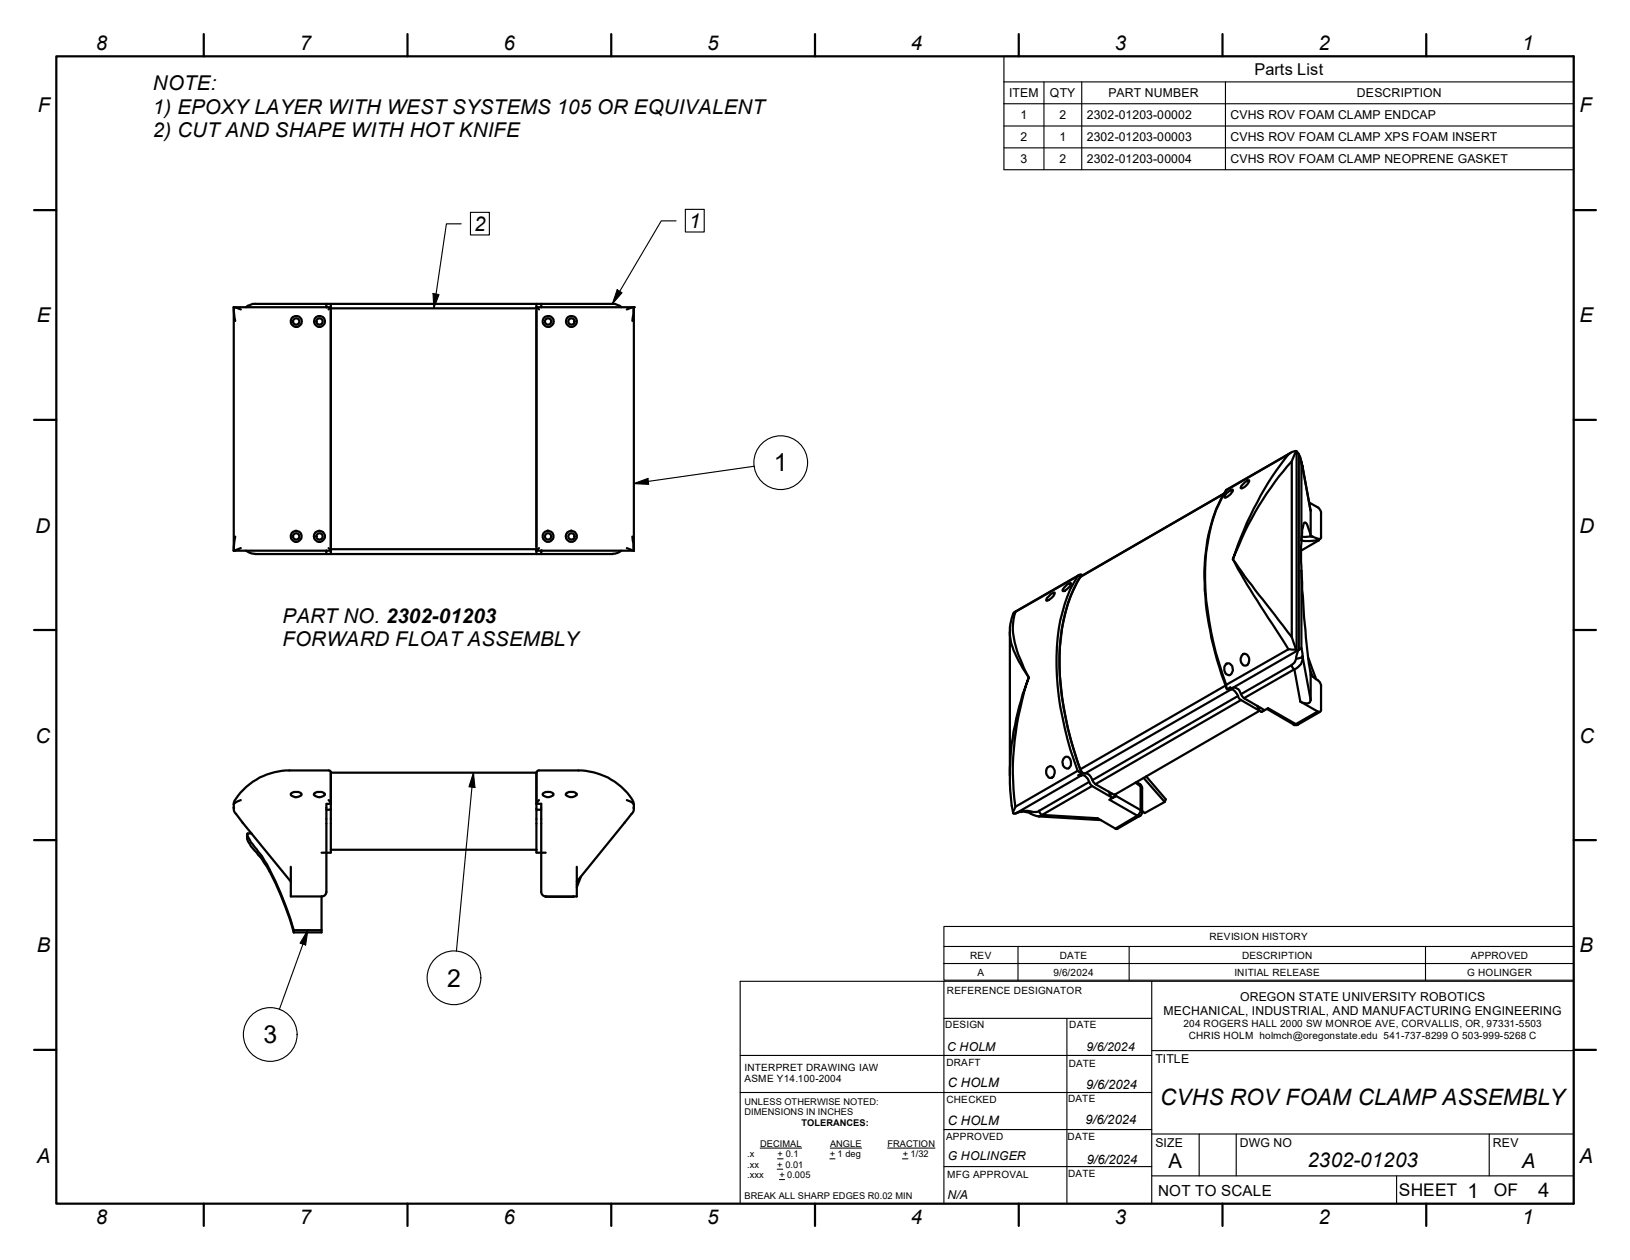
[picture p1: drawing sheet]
<svg xmlns="http://www.w3.org/2000/svg" width="279mm" height="216mm" viewBox="0 0 279 216" stroke-linecap="round" stroke-linejoin="round" font-family="sans-serif">
<!-- layer: Visible Edges(ANSI-PIG) -->
<g fill="none" stroke="#000" stroke-width=".38">
<path d="M40.1 52.6l.2 2.4M40.1 52.6v41.8M40.1 52.6l1.2 .4M40.1 52.6h16.6M42.2 52.6l1.1-.5h12.6v.5M55.9 52.1h.8M56.7 52.6l-.4 .4M56.7 52.6v-.5h35.2v.5M56.7 52.6v42.3h35.2M56.7 52.8h35.2M91.9 52.6h.9M91.9 52.6l.5 .4"/>
<path d="M91.9 52.1h.9M91.9 52.6v42.3M92.8 52.6v-.5h12.6l.8 .3 .3 .2M92.8 52.6h15.8M108.6 52.6l-1.2 .4M108.6 52.6l-.2 2.4M108.6 52.6v41.8M221.2 77.6l-11 6.3M222.1 77.3l-.7 .2-.5 .4M222.1 77.3a2.69 2.69 0 0 1 1 1.9M222.1 77.3l-.7 1.8M223.1 79.1l1.6 8.4v4.3"/>
<path d="M40.1 94.4h15.8M40.3 91.9l-.2 2.5M41.3 93.9l-1.2 .5M42.2 94.4l.7 .3 .9 .2h12.1v-.5M55.9 94.9h.8M56.3 93.9l.4 .5h-.8M56.7 94.1h35.2M91.9 94.9h.9M92.4 93.9l-.5 .5h16.7M92.8 94.4v.5h12.4a2.02 2.02 0 0 0 1.3-.5M107.4 93.9l1.2 .5M108.4 91.9l.2 2.5"/>
<path d="M184.7 98.7a.59 .59 0 0 1 .7-.2 26.7 26.7 0 0 0-3.8 14 53.8 53.8 0 0 0 3.8 20M184.9 98.6l-11 6.3M209.8 84.6l-24.5 14.1a25.7 25.7 0 0 0-3.7 13.8 55.8 55.8 0 0 0 3.7 19.6 1.04 1.04 0 0 0 1.1 .5l.4 .3 .5 1 .5 .5 3.2 1.8 24.9-14.4-.4-.8a1.27 1.27 0 0 0 .8 1l1.1-.7M210.2 83.9a27.3 27.3 0 0 0-3.8 13.9 55 55 0 0 0 3.8 20.1M210.2 83.9v.1M210.3 84.5a1.32 1.32 0 0 1 1-.6v.2l-.5 .7a.87 .87 0 0 1-.9 .4zM212.9 83.1l.3-.2a.81 .81 0 0 1 .9-.5l-.4 .7a.75 .75 0 0 1-1 .5zM223.1 91.9h1.9M224.4 86.1l1.7 1 .3 .6v4.3a.32 .32 0 0 1-.1 .3 .32 .32 0 0 1-.4 0l-.9-.4M224.7 91.8l-.7-2.1-.2-.2-.3 .1a20.6 20.6 0 0 0-.5 5.3 168.1 168.1 0 0 0 1.7 20.7M224.7 91.8l.3 .1M226.1 92.6l-1.6 .1-1.4-.1"/>
<path d="M226.1 92.5v.1M226.1 92.6l-3.1 1.8M226.3 92.3l-.4 .2M174.1 104.8l-.4 .4a8.4 8.4 0 0 0-.6 3.1v25.8l.3 3.9 .3 1.3M179.5 102.5l.2-.3a1.44 1.44 0 0 1 1.1-.7 1.93 1.93 0 0 1-1.4 1.4zM182.8 100.3l.7-.4a1.22 1.22 0 0 1-.8 1.2l-.5 .2a.48 .48 0 0 1 .3-.7zM210.1 113.8a.74 .74 0 0 1 .8 0 .74 .74 0 0 1 .4 .7 .76 .76 0 0 1-.2 .9 .76 .76 0 0 1-.9 .1 1.43 1.43 0 0 1-.1-1.7zM210.5 118l.1 .1a1.28 1.28 0 0 1 1.5 .9l.4 .8 3.4 2M211.4 117.9h.4a1.76 1.76 0 0 1 1.1 1.3l.3 .4 3.5 2.1M213 112.2a.76 .76 0 0 1 .8 0 .76 .76 0 0 1 .3 .8v.4a.67 .67 0 0 1-.7 .6 .67 .67 0 0 1-.7-.6v-.6zM220.9 111.3h1.2M221.4 109.2l.7 2.1"/>
<path d="M222.1 111.3l.5 .1M222.6 111.4l-11.4 6.5-.3-.1-.6 .3-.1-.8M223.1 111.1l-.5 .3M224.3 112.8l1.3 3.6M224.5 114.7l.5 1.2M224.7 115.6v4.4a.74 .74 0 0 1-1.2 .5l-.6-.3 3 1.7a.35 .35 0 0 0 .4 .1 .35 .35 0 0 0 .1-.4v-4.3l-.1-.4-1.3-1M224.7 115.6l.3 .3M40.1 137.8v.6M40.1 138.4v.1a1.08 1.08 0 0 0 .3 .9l9.4 11.7M40.1 138.4h.1M41.3 137.1l-.7 .3-.5 .4M50 135.9a1.54 1.54 0 0 1 1.7 .1 .9 .9 0 0 1-1.3 .5 .41 .41 0 0 1-.4-.1 .41 .41 0 0 1 0-.5z"/>
<path d="M53.8 136a1.63 1.63 0 0 1 1.9 0 .94 .94 0 0 1-1.3 .5 .43 .43 0 0 1-.5-.1 .43 .43 0 0 1-.1-.4zM55.9 138.7h.8M56.3 137.1l.4 .4v.2h-.8v8.3M56.3 132h-6.7a11 11 0 0 0-9.5 5.6v.2M56.4 132l.1 .1 .3 .3M91.9 138.7h.9M92.4 132l-.4 .2v.2M92.4 132h6.7a11.1 11.1 0 0 1 9.5 5.4v.4M92.4 137.1l-.5 .6h.9v8.3M93.2 135.9a1.54 1.54 0 0 1 1.7 .1 .9 .9 0 0 1-1.3 .5 .41 .41 0 0 1-.5-.1 .41 .41 0 0 1 .1-.5zM97 136a1.63 1.63 0 0 1 1.9 0 .94 .94 0 0 1-1.4 .5 .43 .43 0 0 1-.4-.1 .43 .43 0 0 1-.1-.4zM107.4 137.1l.7 .3 .5 .4"/>
<path d="M108.6 137.8v.7a1.08 1.08 0 0 1-.3 .9l-9.4 11.7M108.6 138.4h.1M174.1 138.2l-.4 1.1M174.2 139.3a3.4 3.4 0 0 1 3.1 .4l.8 .2 10.6 .6M179.5 131.6a.75 .75 0 0 1 .9-.2 .75 .75 0 0 1 .4 .9 .81 .81 0 0 1-.9 1 1.23 1.23 0 0 1-.4-1.7zM182.6 129.7a.86 .86 0 0 1 1 1.2 .66 .66 0 0 1-1 .7 1.13 1.13 0 0 1 0-1.9zM184.7 132.1l.7 .4M185.3 132.9l-11.2 6.5h-.2l-.2-.1M185.3 132.9a1.15 1.15 0 0 1 1.4 1.1l.5 .7 3.5 2-.3-.3-.3-.8M185.4 132.5l-.6 .3 .5 .1M191 136.1l.3 .3-1.1 .6M191.2 136.1l.1 .3"/>
<path d="M194.8 134l.8 .5 .2 .5M195.3 139.8l-3.8 2.2-3.3-1.8M195.8 135.1v4.1l-.1 .2-.3 .4M196 133.3l3.6 4.1-3.4 1.9-.4-.4M196.5 133l3.3 4-.2 .4M217.2 121.5l4.5 2.6M226.3 122l-3.8 2.2-.3 .1-.5-.1M42.4 142.9a3.5 3.5 0 0 0 1.2 2.8 13.8 13.8 0 0 1 2.6 3.7M43.1 142.8h-.7a3.8 3.8 0 0 0 1.2 2.3 15 15 0 0 1 2.6 3.9M46.2 149.4a55.2 55.2 0 0 1 4.2 10.4M46.2 149a56.6 56.6 0 0 1 4.2 10.4M46.2 149v.4"/>
<path d="M49.8 148.5v5.1h5.3v5.8h-4.7M50.4 159.4v.4M55.1 159.4v.4h-4.7M55.9 146.1v6.7M55.9 152.8a.79 .79 0 0 1-.8 .8M56.7 145.6v.5h-1.6M91.9 145.6h-35.2v-13.2h35.2v13.7h1.6M92.8 152.8a.79 .79 0 0 0 .8 .8M92.8 146.1v6.7M93.5 153.6h4.9M98.3 153.6v.1M98.9 148.5v5.1h-5.4"/>
<path d="M99.2 150.7l-.3 .9M99.6 150.2l-.7 1.8"/>
<circle cx="50.8" cy="55.1" r=".54"/>
<circle cx="50.8" cy="55.1" r=".94"/>
<circle cx="54.8" cy="55.1" r=".54"/>
<circle cx="54.8" cy="55.1" r=".94"/>
<circle cx="93.9" cy="55.1" r=".54"/>
<circle cx="94" cy="55.1" r=".94"/>
<circle cx="97.9" cy="55.1" r=".54"/>
<circle cx="97.9" cy="55.1" r=".92"/>
<circle cx="50.8" cy="91.9" r=".54"/>
<circle cx="50.8" cy="91.9" r=".94"/>
<circle cx="54.7" cy="91.9" r=".94"/>
<circle cx="54.8" cy="91.9" r=".54"/>
<circle cx="93.9" cy="91.9" r=".94"/>
<circle cx="93.9" cy="91.9" r=".54"/>
<circle cx="97.9" cy="91.9" r=".94"/>
<circle cx="97.9" cy="91.9" r=".54"/>
</g>
<g fill="#000">
<circle cx="55.9" cy="52.6" r=".19"/>
<circle cx="108.6" cy="52.6" r=".19"/>
<circle cx="40.1" cy="94.4" r=".19"/>
<circle cx="92.8" cy="94.4" r=".19"/>
</g>
<!-- layer: Visible Tangent Edges(ANSI-PIG) -->
<g fill="none" stroke="#000" stroke-width=".38">
<path d="M222.2 77.3v34.1M222.6 77.9v33.5M223.2 79.7l.1 .3M223.3 79.9v.1M209.7 84.6l-24.5 14.3M210.2 84l10.7-6.1a59.3 59.3 0 0 0-9.6 17.9 53 53 0 0 1 10.1-16.7v30.1a254.8 254.8 0 0 1-10.1-13.4 240.7 240.7 0 0 0 9.6 15.5l-10.7 6a54.7 54.7 0 0 1-3.6-21.2 26.4 26.4 0 0 1 3.6-12.1zM223.1 97.8v13.3l.2 1.4M223.3 80l-.2-.8v13.3M223.3 80l1.4 7.5M225.9 92.3l-.2 .2M173.1 108.3a12.6 12.6 0 0 0 2.2 6.1l1 1.7a20.7 20.7 0 0 1-2.7-8.1l.1-1.9 .4-1.3 10.6-6.1a24.8 24.8 0 0 0-3.5 12.2 51.7 51.7 0 0 0 3.5 21.2l-10.6 6.1a48.6 48.6 0 0 1 2.2-22.1 48.8 48.8 0 0 0-3.2 16.7M210.1 117.5l-24.9 14.3"/>
<path d="M210.9 118.2l-24.9 14.3M212.2 119.3l-24.9 14.4M212.7 120l-24.9 14.4M213.2 119.6l8.7-4.9 1 5.5M221.4 114l-8.7 4.9M222.2 112.8l1.1-.2v-.1a1.99 1.99 0 0 1-1.4 2.2l-.2-.1a.51 .51 0 0 1-.2-.7 1.33 1.33 0 0 0 .7-1.1zM222.6 111.4l-.2 .2-.2 1.2M223.3 112.5l1.4 7.5M176.7 139.1v.3M178.1 138.9l.2 .5 .3 .2M178.1 138.9l-.7 .2a4.9 4.9 0 0 0-2.9 .1l-.3 .1M178.6 139.6l-.5 .3"/>
<path d="M178.6 139.6l9.6 .6M186.7 134l-8.6 4.9M187.2 134.7l-8.6 4.9M190.2 137l4.7 2.8M190.6 136l-.4 .1M191.3 136.4l-.6 .3M194.6 134.1l.9 .6-.1-.3M194.9 139.8h.4M194.9 139.8l-3.7 2.2M195.8 135.1l-.3-.4v4.1l-4.2-2.4M195.8 139.1l-.3-.3-.1 .5-.5 .5M216 121.3l-.3 .1"/>
<path d="M216.7 121.7l-.5 .3M217.4 121.3l4.7 2.8M222.1 124.1h.4M222.1 124.1h-.4M225.9 121.9l-3.8 2.2"/>
</g>
<!-- layer: Symbols(ANSI-PIG) -->
<g fill="none" stroke="#000" stroke-width=".19">
<path d="M172.1 14v-4.3h97.6v4.3M172.1 14h97.6v3.8M172.1 14v15.1h97.6v-11.3M172.1 17.8h97.6M178.9 14v15.1M185.4 14v15.1M210.1 14v15.1M79.1 38.4h-2.6l-2.1 14.4M80.6 36.4h3.3v3.9h-3.3zM115.9 37.8h-2.6l-8.3 14.3M117.5 35.9h3.2v3.9h-3.2zM172.1 21.6h97.6"/>
<path d="M172.1 25.3h97.6M74.2 50.3l1 .2-.8 2.3zM105.8 49.7l.8 .5-1.6 1.9zM129.3 79.9l-20.7 3M108.6 82.9l2.5-.9 .1 1zM81.2 132.4l.2 2.5-1-.1zM81.2 132.4l-3 30.6M52.8 159.4l-.4 2.5-1-.3zM52.8 159.4l-4.9 13.6M50.9 177.3a4.6 4.6 0 0 0-6.6-4.2 4.6 4.6 0 0 0-.7 7.8 4.6 4.6 0 0 0 7.3-2.8v-.8M161.8 162.2v-3.4h107.9v3.4M161.8 165.1h107.9"/>
<path d="M174.5 162.2v5.8M193.5 162.2v5.8M244.3 162.2v5.8M269.7 162.2h-107.9v2.9M269.7 162.2v5.8h-107.9v-2.9"/>
<circle cx="133.8" cy="79.3" r="4.6"/>
<circle cx="77.8" cy="167.5" r="4.6"/>
</g>
<!-- layer: Sketch Geometry(ANSI-PIG) -->
<g fill="none" stroke="#000" stroke-width=".38">
<path d="M9.7 9.7h260v196.5h-260zM34.9 5.8v3.9M69.8 5.8v3.9M104.8 5.8v3.9M139.7 5.8v3.9M174.6 5.8v3.9M209.5 5.8v3.9M244.5 5.8v3.9M5.8 36h3.9M269.7 36h3.9M5.8 71.9h3.9M269.7 71.9h3.9"/>
<path d="M5.8 107.9h3.9M269.7 107.9h3.9M5.8 144h3.9M269.7 144h3.9M5.8 179.9h3.9M269.7 179.9h3.9M34.9 206.2v3.9M69.8 206.2v3.9M104.8 206.2v3.9M139.7 206.2v3.9M174.6 206.2v3.9M209.5 206.2v3.9"/>
<path d="M244.5 206.2v3.9"/>
</g>
<!-- layer: Dimensions(ANSI-PIG) -->
<g fill="none" stroke="#000" stroke-width=".19">
<path d="M126.9 168.1h142.8v38.1h-142.8zM161.8 168.1v38.1M161.8 174.5h35.6M182.9 174.5v31.7M197.4 168.1v38.1M126.9 187.2h70.5M126.9 180.8h70.5M161.8 193.5h35.6M161.8 199.9h35.6M197.4 180h72.3M197.4 194.3h72.3M205.5 194.3v7.2"/>
<path d="M211.9 194.3v7.2M255.3 194.3v7.2M197.4 201.5h72.3M239.4 201.5v4.7"/>
</g>
<!-- layer: Symbols(ANSI-PIG) -->
<path d="M130.3 196.7h7.1M133.3 198.6h.9M142.2 198.6h.9M142.3 196.7h5.4M152.1 196.7h8.2M154.7 198.6h.9M133.2 200.3h1M133.6 202.1h.9" fill="none" stroke="#000" stroke-width=".17"/>
<g fill="#000">
<path d="M74.2 50.3l1 .2-.8 2.3z" fill-rule="evenodd"/>
<path d="M105.8 49.7l.8 .5-1.6 1.9z" fill-rule="evenodd"/>
<path d="M108.6 82.9l2.5-.9 .1 1z" fill-rule="evenodd"/>
<path d="M81.2 132.4l.2 2.5-1-.1z" fill-rule="evenodd"/>
<path d="M52.8 159.4l-.4 2.5-1-.3z" fill-rule="evenodd"/>
</g>
<g font-size="4.3">
<text x="132.7" y="80.8">1</text>
<text x="76.6" y="169">2</text>
<text x="45.1" y="178.8">3</text>
</g>
<text font-size="3.9" x="198.9" y="189.4">CVHS ROV FOAM CLAMP ASSEMBLY</text>
<g font-size="3.5">
<text x="16.4" y="8.6">8</text>
<text x="51.4" y="8.6">7</text>
<text x="86.3" y="8.6">6</text>
<text x="121.2" y="8.6">5</text>
<text x="156.1" y="8.6">4</text>
<text x="191.1" y="8.6">3</text>
<text x="226" y="8.6">2</text>
<text x="260.9" y="8.6">1</text>
<text x="26.2" y="15.5">NOTE:</text>
<text x="6.5" y="19.2">F</text>
<text x="26.2" y="19.5">1) EPOXY LAYER WITH WEST SYSTEMS 105 OR EQUIVALENT</text>
<text x="26.2" y="23.5">2) CUT AND SHAPE WITH HOT KNIFE</text>
<text x="270.8" y="19.2">F</text>
<text x="81.3" y="39.6">2</text>
<text x="118.1" y="39.1">1</text>
<text x="6.3" y="55.2">E</text>
<text x="270.8" y="55.2">E</text>
<text x="6.1" y="91.2">D</text>
<text x="270.8" y="91.2">D</text>
<text x="48.5" y="106.7">PART NO. 2302-01203</text>
<text x="48.5" y="110.7">FORWARD FLOAT ASSEMBLY</text>
<text x="6.1" y="127.3">C</text>
<text x="270.8" y="127.3">C</text>
<text x="6.3" y="163.2">B</text>
<text x="270.8" y="163.2">B</text>
<text x="6.3" y="199.2">A</text>
<text x="200.3" y="200.1">A</text>
<text x="224.1" y="200">2302-01203</text>
<text x="260.9" y="200.1">A</text>
<text x="270.8" y="199.2">A</text>
<text x="16.4" y="209.8">8</text>
<text x="51.4" y="209.7">7</text>
<text x="86.3" y="209.8">6</text>
<text x="121.2" y="209.7">5</text>
<text x="156.1" y="209.8">4</text>
<text x="191.1" y="209.8">3</text>
<text x="226" y="209.8">2</text>
<text x="251.5" y="205.2">1</text>
<text x="260.9" y="209.8">1</text>
<text x="263.7" y="205.2">4</text>
</g>
<g font-size="3">
<text x="239.8" y="205">SHEET</text>
<text x="256" y="205">OF</text>
</g>
<text font-size="2.8" x="215" y="12.9">Parts List</text>
<text font-size="2.6" x="198.5" y="204.9">NOT TO SCALE</text>
<g font-size="2.2">
<text x="162.5" y="186.2">C HOLM</text>
<text x="186.2" y="186.6">9/6/2024</text>
<text x="162.5" y="192.7">C HOLM</text>
<text x="186.1" y="192.7">9/6/2024</text>
<text x="186.3" y="199.4">9/6/2024</text>
</g>
<g font-size="2.1">
<text x="173" y="16.7">ITEM</text>
<text x="180" y="16.7">QTY</text>
<text x="190" y="16.7">PART NUMBER</text>
<text x="232.6" y="16.7">DESCRIPTION</text>
<text x="174.9" y="20.4">1</text>
<text x="181.6" y="20.4">2</text>
<text x="186.3" y="20.4">2302-01203-00002</text>
<text x="210.9" y="20.4">CVHS ROV FOAM CLAMP ENDCAP</text>
<text x="174.9" y="24.2">2</text>
<text x="174.9" y="27.9">3</text>
<text x="181.6" y="24.2">1</text>
<text x="181.6" y="27.9">2</text>
<text x="186.3" y="24.2">2302-01203-00003</text>
<text x="186.3" y="27.9">2302-01203-00004</text>
<text x="210.9" y="24.2">CVHS ROV FOAM CLAMP XPS FOAM INSERT</text>
<text x="210.9" y="27.9">CVHS ROV FOAM CLAMP NEOPRENE GASKET</text>
<text x="199.5" y="173.9">MECHANICAL, INDUSTRIAL, AND MANUFACTURING ENGINEERING</text>
<text x="212.6" y="171.4">OREGON STATE UNIVERSITY ROBOTICS</text>
<text x="162.4" y="180">C HOLM</text>
<text x="186.2" y="180.1">9/6/2024</text>
<text x="198.1" y="182.2">TITLE</text>
<text x="198.1" y="196.5">SIZE</text>
<text x="212.5" y="196.5">DWG NO</text>
<text x="255.9" y="196.5">REV</text>
<text x="162.5" y="198.7">G HOLINGER</text>
<text x="162.4" y="205.5">N/A</text>
</g>
<g font-size="1.7">
<text x="207.3" y="161.1">REVISION HISTORY</text>
<text x="166.3" y="164.3">REV</text>
<text x="167.6" y="167.2">A</text>
<text x="180.6" y="167.2">9/6/2024</text>
<text x="181.7" y="164.3">DATE</text>
<text x="211.6" y="167.2">INITIAL RELEASE</text>
<text x="212.9" y="164.3">DESCRIPTION</text>
<text x="251.5" y="167.2">G HOLINGER</text>
<text x="252.1" y="164.3">APPROVED</text>
<text x="162.3" y="170.4">REFERENCE DESIGNATOR</text>
<text x="162" y="176.1">DESIGN</text>
<text x="183.3" y="176.1">DATE</text>
<text x="202.9" y="176">204 ROGERS HALL 2000 SW MONROE AVE, CORVALLIS, OR, 97331-5503</text>
<text x="203.8" y="178">CHRIS HOLM holmch@oregonstate.edu 541-737-8299 O 503-999-5268 C</text>
<text x="127.6" y="183.5">INTERPRET DRAWING IAW</text>
<text x="127.6" y="185.4">ASME Y14.100-2004</text>
<text x="162.2" y="182.6">DRAFT</text>
<text x="183.2" y="182.8">DATE</text>
<text x="162.2" y="188.9">CHECKED</text>
<text x="183.1" y="188.8">DATE</text>
<text x="162.2" y="195.4">APPROVED</text>
<text x="183" y="195.4">DATE</text>
<text x="162.4" y="201.9">MFG APPROVAL</text>
<text x="183.1" y="201.7">DATE</text>
</g>
<g font-size="1.6">
<text x="127.6" y="189.3">UNLESS OTHERWISE NOTED:</text>
<text x="127.6" y="191.1">DIMENSIONS IN INCHES</text>
<text x="130.3" y="196.5">DECIMAL</text>
<text x="137.4" y="192.9">TOLERANCES:</text>
<text x="142.3" y="196.5">ANGLE</text>
<text x="152.1" y="196.5">FRACTION</text>
<text x="128.1" y="198.3">.x</text>
<text x="128.1" y="200.1">.xx</text>
<text x="128.1" y="201.9">.xxx</text>
<text x="133.2" y="200.1">+ 0.01</text>
<text x="133.3" y="198.3">+ 0.1</text>
<text x="133.6" y="201.9">+ 0.005</text>
<text x="142.2" y="198.3">+ 1 deg</text>
<text x="154.7" y="198.3">+ 1/32</text>
<text x="127.6" y="205.5">BREAK ALL SHARP EDGES R0.02 MIN</text>
</g>
</svg>
